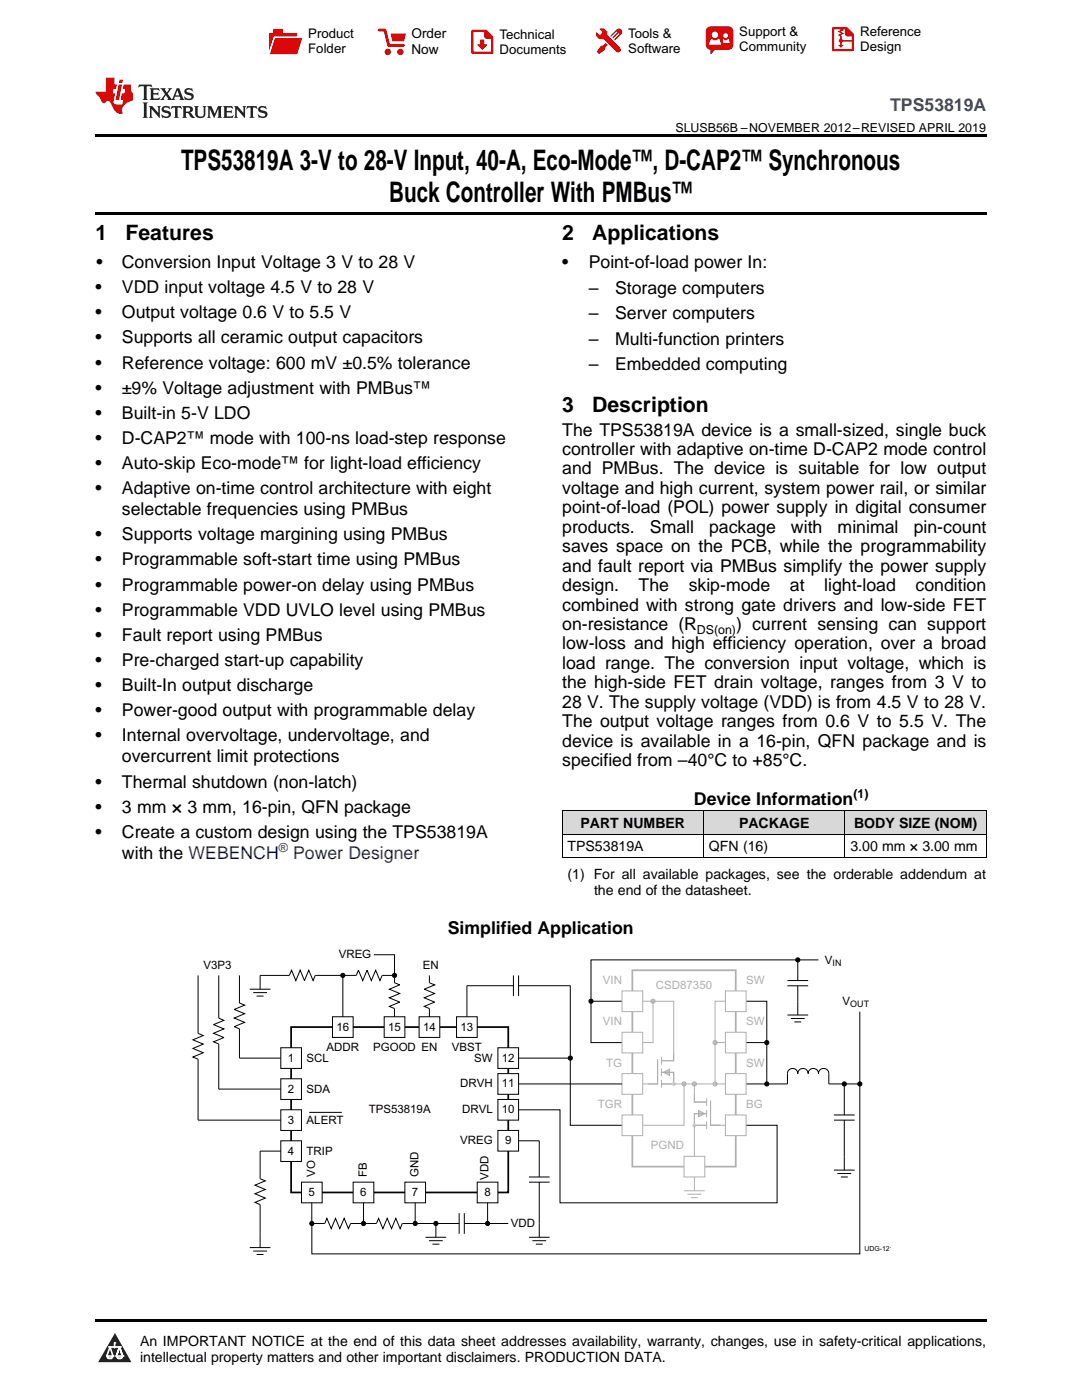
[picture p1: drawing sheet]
<svg xmlns="http://www.w3.org/2000/svg" width="216mm" height="279mm" viewBox="0 0 216 279" stroke-linecap="round" stroke-linejoin="round" font-family="sans-serif">
<g fill="#d8d8d8">
<path d="M112.2 161.9h28.2v4.6h-28.2z"/>
<path d="M140.4 161.9h28.2v4.6h-28.2z"/>
<path d="M168.6 161.9h28.2v4.6h-28.2z"/>
</g>
<path d="M22.9 266l3.3 5.9h-6.6z" fill="#231f20"/>
<path d="M21.3 270.6h1.2l-.3 .5h-.3a.53 .53 0 0 1-.6-.5z" fill-rule="evenodd" fill="#fff"/>
<path d="M21.3 270.6h1.2l-.3 .5h-.3a.53 .53 0 0 1-.6-.5z" fill="none" stroke="#231f20" stroke-width=".33"/>
<path d="M21.3 270.6l1.2 .1-.3 .4h-.5z" fill="none" stroke="#fff" stroke-width=".33"/>
<path d="M22.9 268.9h.1" fill="none" stroke="#fff" stroke-width=".33"/>
<path d="M22.9 268v.9z" fill="#fff"/>
<path d="M22.9 268v.9z" fill="none" stroke="#fff" stroke-width=".33"/>
<circle cx="22.9" cy="268" r=".16" fill="#fff"/>
<path d="M21.8 268.8h.1" fill="none" stroke="#fff" stroke-width=".33"/>
<path d="M21.8 268.8h2.2z" fill="#fff"/>
<path d="M21.8 268.8h2.2z" fill="none" stroke="#fff" stroke-width=".33"/>
<circle cx="24" cy="268.8" r=".16" fill="#fff"/>
<path d="M23.2 270.6h.1" fill="none" stroke="#fff" stroke-width=".33"/>
<path d="M23.8 268.8l-.6 1.8z" fill="#fff"/>
<path d="M23.8 268.8l-.6 1.8z" fill="none" stroke="#fff" stroke-width=".33"/>
<path d="M23.8 268.8l.7 1.8z" fill="#fff"/>
<path d="M23.8 268.8l.7 1.8z" fill="none" stroke="#fff" stroke-width=".33"/>
<path d="M24.4 270.6h.1" fill="none" stroke="#fff" stroke-width=".33"/>
<circle cx="21.3" cy="270.6" r=".16" fill="#fff"/>
<path d="M22 268.8l-.7 1.8z" fill="#fff"/>
<path d="M22 268.8l-.7 1.8z" fill="none" stroke="#fff" stroke-width=".33"/>
<path d="M22 268.8l.5 1.8z" fill="#fff"/>
<path d="M22 268.8l.5 1.8z" fill="none" stroke="#fff" stroke-width=".33"/>
<circle cx="22.5" cy="270.6" r=".16" fill="#fff"/>
<path d="M23.3 270.6h1.2a.63 .63 0 0 1-.6 .5 .63 .63 0 0 1-.6-.5z" fill-rule="evenodd" fill="#fff"/>
<path d="M23.3 270.6h1.2a.63 .63 0 0 1-.6 .5 .63 .63 0 0 1-.6-.5z" fill="none" stroke="#231f20" stroke-width=".33"/>
<path d="M23.3 270.6h1.2l-.4 .5h-.5z" fill="none" stroke="#fff" stroke-width=".33"/>
<path d="M23.2 270.6h.1" fill="none" stroke="#fff" stroke-width=".33"/>
<circle cx="24.5" cy="270.6" r=".16" fill="#fff"/>
<path d="M19 263.2h177.8v.5h-177.8z" fill="#000"/>
<path d="M58.1 205h43.3v33h-43.3z" fill="none" stroke="#010202" stroke-width=".35"/>
<path d="M56 209.1h4.2v4.1h-4.2z" fill-rule="evenodd" fill="#fff"/>
<path d="M56 209.1h4.2v4.1h-4.2z" fill="none" stroke="#010202" stroke-width=".2"/>
<path d="M56 215.3h4.2v4.1h-4.2z" fill-rule="evenodd" fill="#fff"/>
<path d="M56 215.3h4.2v4.1h-4.2z" fill="none" stroke="#010202" stroke-width=".2"/>
<path d="M56 221.5h4.2v4.1h-4.2z" fill-rule="evenodd" fill="#fff"/>
<path d="M56 221.5h4.2v4.1h-4.2z" fill="none" stroke="#010202" stroke-width=".2"/>
<path d="M56 227.7h4.2v4.1h-4.2z" fill-rule="evenodd" fill="#fff"/>
<path d="M56 227.7h4.2v4.1h-4.2z" fill="none" stroke="#010202" stroke-width=".2"/>
<path d="M99.4 209.1h4.1v4.1h-4.1z" fill-rule="evenodd" fill="#fff"/>
<path d="M99.4 209.1h4.1v4.1h-4.1z" fill="none" stroke="#010202" stroke-width=".2"/>
<path d="M99.4 214.3h4.1v4.1h-4.1z" fill-rule="evenodd" fill="#fff"/>
<path d="M99.4 214.3h4.1v4.1h-4.1z" fill="none" stroke="#010202" stroke-width=".2"/>
<path d="M99.4 219.4h4.1v4.1h-4.1z" fill-rule="evenodd" fill="#fff"/>
<path d="M99.4 219.4h4.1v4.1h-4.1z" fill="none" stroke="#010202" stroke-width=".2"/>
<path d="M60.2 235.9h4.1v4.1h-4.1z" fill-rule="evenodd" fill="#fff"/>
<path d="M60.2 235.9h4.1v4.1h-4.1z" fill="none" stroke="#010202" stroke-width=".2"/>
<path d="M99.4 225.6h4.1v4.1h-4.1z" fill-rule="evenodd" fill="#fff"/>
<path d="M99.4 225.6h4.1v4.1h-4.1z" fill="none" stroke="#010202" stroke-width=".2"/>
<path d="M70.5 235.9h4.1v4.1h-4.1z" fill-rule="evenodd" fill="#fff"/>
<path d="M70.5 235.9h4.1v4.1h-4.1z" fill="none" stroke="#010202" stroke-width=".2"/>
<path d="M80.8 235.9h4.1v4.1h-4.1z" fill-rule="evenodd" fill="#fff"/>
<path d="M80.8 235.9h4.1v4.1h-4.1z" fill="none" stroke="#010202" stroke-width=".2"/>
<path d="M95.2 235.9h4.2v4.1h-4.2z" fill-rule="evenodd" fill="#fff"/>
<path d="M95.2 235.9h4.2v4.1h-4.2z" fill="none" stroke="#010202" stroke-width=".2"/>
<path d="M66.3 202.9h4.2v4.1h-4.2z" fill-rule="evenodd" fill="#fff"/>
<path d="M66.3 202.9h4.2v4.1h-4.2z" fill="none" stroke="#010202" stroke-width=".2"/>
<path d="M76.7 202.9h4.1v4.1h-4.1z" fill-rule="evenodd" fill="#fff"/>
<path d="M76.7 202.9h4.1v4.1h-4.1z" fill="none" stroke="#010202" stroke-width=".2"/>
<path d="M83.6 202.9h4.2v4.1h-4.2z" fill-rule="evenodd" fill="#fff"/>
<path d="M83.6 202.9h4.2v4.1h-4.2z" fill="none" stroke="#010202" stroke-width=".2"/>
<path d="M91.1 202.9h4.1v4.1h-4.1z" fill-rule="evenodd" fill="#fff"/>
<path d="M91.1 202.9h4.1v4.1h-4.1z" fill="none" stroke="#010202" stroke-width=".2"/>
<circle cx="72.5" cy="244.2" r=".41" fill="#010202"/>
<circle cx="72.5" cy="244.2" r=".41" fill="none" stroke="#010202" stroke-width=".2"/>
<circle cx="87" cy="244.2" r=".41" fill="#010202"/>
<g fill="none" stroke="#010202" stroke-width=".2">
<path d="M72.5 240v4.2M82.8 240v4.2"/>
<circle cx="87" cy="244.2" r=".41"/>
</g>
<circle cx="97.3" cy="244.2" r=".41" fill="#010202"/>
<g fill="none" stroke="#010202" stroke-width=".2">
<path d="M97.3 240v4.2"/>
<circle cx="97.3" cy="244.2" r=".41"/>
</g>
<circle cx="113.8" cy="211.2" r=".41" fill="#010202"/>
<g fill="none" stroke="#010202" stroke-width=".2">
<path d="M93.2 196.7h9.2M102.4 194.7v4.1M103.5 194.7v4.1M103.5 196.7h10.3M103.5 211.2h10.3v13.4h10.3M103.5 227.7h4.1v7.2M103.5 221.5h8.2v18.5h43.4v-15.4h-6.2M105.5 235.9h4.2M105.5 234.9h4.2M107.6 235.9v11M105.5 246.9h4.2M106.2 247.6h2.8"/>
<path d="M106.9 248.3h1.4"/>
<circle cx="113.8" cy="211.2" r=".41"/>
</g>
<circle cx="117.9" cy="199.8" r=".41" fill="#010202"/>
<g fill="none" stroke="#010202" stroke-width=".2">
<path d="M117.9 199.8v8.3h6.2M117.9 199.8h6.2M159.2 191.6h-41.3v8.2"/>
<circle cx="117.9" cy="199.8" r=".41"/>
</g>
<circle cx="159.2" cy="191.6" r=".41" fill="#010202"/>
<g fill="none" stroke="#010202" stroke-width=".2">
<path d="M157.1 196.7h4.2M157.1 195.7h4.2M159.2 191.6v4.1M159.2 196.7v5.9M157.1 202.6h4.2M157.8 203.3h2.8M158.5 203.9h1.4"/>
<circle cx="159.2" cy="191.6" r=".41"/>
</g>
<circle cx="153" cy="208.1" r=".41" fill="#010202"/>
<g fill="none" stroke="#010202" stroke-width=".2">
<path d="M148.9 208.1h4.1"/>
<circle cx="153" cy="208.1" r=".41"/>
</g>
<circle cx="153" cy="216.3" r=".41" fill="#010202"/>
<g fill="none" stroke="#010202" stroke-width=".2">
<path d="M148.9 199.8h4.1v16.5M148.9 216.3h8.2v-2a1.03 1.03 0 0 1 1.1-1.1 1.03 1.03 0 0 1 1 1.1 1.03 1.03 0 0 1 1-1.1 1.03 1.03 0 0 1 1.1 1.1 1.03 1.03 0 0 1 1-1.1 1.03 1.03 0 0 1 1 1.1 1.03 1.03 0 0 1 1-1.1 1.03 1.03 0 0 1 1.1 1.1v2"/>
<circle cx="153" cy="216.3" r=".41"/>
</g>
<circle cx="168.5" cy="216.3" r=".41" fill="#010202"/>
<g fill="none" stroke="#010202" stroke-width=".2">
<path d="M165.4 216.3h3.1"/>
<circle cx="168.5" cy="216.3" r=".41"/>
</g>
<circle cx="171.6" cy="216.3" r=".41" fill="#010202"/>
<g fill="none" stroke="#010202" stroke-width=".2">
<path d="M168.5 216.3h3.1M39.5 223.5h16.5M166.4 233.5h4.1M167.1 234.2h2.7M167.8 234.9h1.4M168.5 230.8v2.7"/>
<circle cx="171.6" cy="216.3" r=".41"/>
</g>
<path d="M126.2 193.6h20.6v39.2h-20.6z" fill="none" stroke="#aeafb0" stroke-width=".35"/>
<path d="M124.1 197.8h4.1v4.1h-4.1z" fill-rule="evenodd" fill="#fff"/>
<path d="M124.1 197.8h4.1v4.1h-4.1z" fill="none" stroke="#aeafb0" stroke-width=".2"/>
<path d="M124.1 206h4.1v4.1h-4.1z" fill-rule="evenodd" fill="#fff"/>
<path d="M124.1 206h4.1v4.1h-4.1z" fill="none" stroke="#aeafb0" stroke-width=".2"/>
<path d="M124.1 214.3h4.1v4.1h-4.1z" fill-rule="evenodd" fill="#fff"/>
<path d="M124.1 214.3h4.1v4.1h-4.1z" fill="none" stroke="#aeafb0" stroke-width=".2"/>
<path d="M124.1 222.5h4.1v4.1h-4.1z" fill-rule="evenodd" fill="#fff"/>
<path d="M124.1 222.5h4.1v4.1h-4.1z" fill="none" stroke="#aeafb0" stroke-width=".2"/>
<circle cx="130.3" cy="199.8" r=".41" fill="#cecece"/>
<g fill="none" stroke="#aeafb0" stroke-width=".2">
<path d="M128.2 199.8h2.1v8.3h-2.1"/>
<circle cx="130.3" cy="199.8" r=".41"/>
</g>
<path d="M132.4 214l1.2-.6v1.2z" fill="#cecece"/>
<path d="M131.2 211.4v4.9h-1.9M132 214h2.4v2.3h-2.4M132 210.9v1.6M132 213.2v1.6M132 215.6v1.5M132.4 214l1.2-.6v1.2zM134.4 210.1v1.6h-2.4" fill="none" stroke="#aeafb0" stroke-width=".2"/>
<circle cx="134.4" cy="216.3" r=".41" fill="#cecece"/>
<path d="M128.2 216.3h1.1" fill="none" stroke="#aeafb0" stroke-width=".2"/>
<path d="M139.4 221.6l1.2 .7-1.2 .6z" fill="#cecece"/>
<path d="M138.6 218.4v1.5h2.4M141 219.2v1.5M141.8 219.7v4.9h1.9M139.4 221.6l1.2 .7-1.2 .6zM141 222.3h-2.4v2.3h2.4M141 221.5v1.5M141 223.8v1.6" fill="none" stroke="#aeafb0" stroke-width=".2"/>
<g fill="#cecece">
<circle cx="138.6" cy="224.6" r=".41"/>
<circle cx="136.5" cy="216.3" r=".41"/>
</g>
<circle cx="136.5" cy="216.3" r=".41" fill="none" stroke="#aeafb0" stroke-width=".2"/>
<path d="M144.8 197.8h4.1v4.1h-4.1z" fill-rule="evenodd" fill="#fff"/>
<path d="M144.8 197.8h4.1v4.1h-4.1z" fill="none" stroke="#aeafb0" stroke-width=".2"/>
<path d="M144.8 206h4.1v4.1h-4.1z" fill-rule="evenodd" fill="#fff"/>
<path d="M144.8 206h4.1v4.1h-4.1z" fill="none" stroke="#aeafb0" stroke-width=".2"/>
<path d="M144.8 214.3h4.1v4.1h-4.1z" fill-rule="evenodd" fill="#fff"/>
<path d="M144.8 214.3h4.1v4.1h-4.1z" fill="none" stroke="#aeafb0" stroke-width=".2"/>
<path d="M144.8 222.5h4.1v4.1h-4.1z" fill-rule="evenodd" fill="#fff"/>
<path d="M144.8 222.5h4.1v4.1h-4.1z" fill="none" stroke="#aeafb0" stroke-width=".2"/>
<path d="M136.5 230.8h4.1v4.1h-4.1z" fill-rule="evenodd" fill="#fff"/>
<path d="M130.3 199.8h4.1v10.3M134.4 216.3h2.1M136.5 230.8h4.1v4.1h-4.1zM136.5 237.6h4.1M137.2 238.3h2.7M137.9 239h1.3M138.6 234.9v2.7" fill="none" stroke="#aeafb0" stroke-width=".2"/>
<circle cx="138.6" cy="216.3" r=".41" fill="#cecece"/>
<g fill="none" stroke="#aeafb0" stroke-width=".2">
<path d="M138.6 216.3v2.1M142.7 216.3h-6.2v8.3h-8.3M138.6 224.6v6.2M141.7 224.6h3.1"/>
<circle cx="138.6" cy="216.3" r=".41"/>
</g>
<circle cx="142.7" cy="208.1" r=".41" fill="#cecece"/>
<g fill="none" stroke="#aeafb0" stroke-width=".2">
<path d="M144.8 199.8h-2.1v8.3"/>
<circle cx="142.7" cy="208.1" r=".41"/>
</g>
<circle cx="142.7" cy="216.3" r=".41" fill="#cecece"/>
<g fill="none" stroke="#aeafb0" stroke-width=".2">
<path d="M144.8 208.1h-2.1v8.2h2.1"/>
<circle cx="142.7" cy="216.3" r=".41"/>
</g>
<path d="M51.9 194.7h5.8l.5-1.1 .8 2.1 .9-2.1 .9 2.1 .8-2.1 .9 2.1 .4-1h5.5v8.2M159.2 191.6h4.1M43.7 217.4h12.3M47.8 211.2h8.2M171.6 201.9v14.4M61.7 222h6.5" fill="none" stroke="#010202" stroke-width=".2"/>
<circle cx="68.4" cy="194.7" r=".41" fill="#010202"/>
<g fill="none" stroke="#010202" stroke-width=".2">
<path d="M68.4 194.7h2.7l.4-1.1 .9 2.1 .8-2.1 .9 2.1 .9-2.1 .8 2.1 .5-1h2.4"/>
<circle cx="68.4" cy="194.7" r=".41"/>
</g>
<circle cx="78.7" cy="194.7" r=".42" fill="#010202"/>
<g fill="none" stroke="#010202" stroke-width=".2">
<path d="M49.8 197.4h4.2M50.5 198.1h2.8M51.2 198.8h1.4M51.9 194.7v2.7M74.6 190.5h4.1v4.2M72.5 244.2h2.6l.4-1.1 .9 2.1 .9-2.1 .8 2.1 .9-2.1 .8 2.1 .5-1h2.5"/>
<circle cx="78.7" cy="194.7" r=".42"/>
</g>
<circle cx="82.8" cy="244.2" r=".41" fill="#010202"/>
<g fill="none" stroke="#010202" stroke-width=".2">
<path d="M93.2 196.7v6.2M113.8 196.7v14.5M62.2 244.2h2.6l.4-1.1 .9 2.1 .8-2.1 .9 2.1 .9-2.1 .8 2.1 .5-1h2.5M82.8 244.2h4.2v2.7M84.9 246.9h4.1M85.6 247.6h2.7M86.3 248.3h1.4"/>
<circle cx="82.8" cy="244.2" r=".41"/>
</g>
<circle cx="62.2" cy="244.2" r=".41" fill="#010202"/>
<g fill="none" stroke="#010202" stroke-width=".2">
<path d="M39.5 194.7v11.5l1.1 .5-2.1 .8 2.1 .9-2.1 .8 2.1 .9-2.1 .9 1 .4v12.1M43.7 194.7v8.5l1 .4-2.1 .9 2.1 .8-2.1 .9 2.1 .9-2.1 .8 1.1 .5v9M47.8 194.7v5.5l1 .4-2.1 .9 2.1 .8-2.1 .9 2.1 .8-2.1 .9 1.1 .4v5.9M78.7 194.7v1.4l1.1 .4-2.1 .9 2.1 .9-2.1 .8 2.1 .9-2.1 .8 1 .5v1.6M85.7 194.7v1.4l1 .5-2 .8 2 .9-2 .8 2 .9-2 .8 1 .5v1.6M103.5 216.3h20.6M168.5 216.3v6.2M171.6 216.3v33.9h-109.4v-10.2M56 229.7h-4.1v5.5l1 .5-2 .8 2 .9-2 .8 2 .9-2 .9 1 .4v8.6M166.4 223.5h4.1M166.4 222.5h4.1M168.5 223.5v7.3"/>
<path d="M49.8 249h4.2M50.5 249.7h2.8M51.2 250.4h1.4M87 244.2h4.6M91.6 242.1v4.1M92.6 244.2h8.8M92.6 242.1v4.1"/>
<circle cx="62.2" cy="244.2" r=".41"/>
</g>
<path d="M112.2 171.2h84.6M112.2 166.5h84.6M112.2 161.8h84.6M112.2 161.9v9.3M140.4 161.9v9.3M168.6 161.9v9.3M196.8 161.9v9.3" fill="none" stroke="#000" stroke-width=".2"/>
<path d="M19 26.8h177.8v.6h-177.8zM19 42.3h177.8v.5h-177.8z" fill="#000"/>
<path d="M27.7 16.9l-.1 .6 .6-.3h.5v.2v2.2l-.2 .4h1l-.2-.4v-2.2v-.2h.5l.6 .3-.2-.6zM29.9 17.6l.2 .4v1.6l-.2 .4h1.9l.1-.6a1.09 1.09 0 0 1-1.3 .1v-.6h.6l.4 .2v-.7l-.2 .2h-.8v-.6l.2-.1a1.01 1.01 0 0 1 1 .3l-.1-.6zM32 17.6l.9 1.2-1 1.2h.9l-.2-.3 .5-.7 .5 .7-.3 .3h1.7l-.2-.3 .1-.4h1l.1 .4-.2 .3h1l-.3-.4-.7-2h-.5l-1 2.2-.8-1.1 .9-1.1h-.9l.2 .2-.4 .7-.4-.7 .2-.2zM35.4 18l.4 1h-.8zM37 17.7a.66 .66 0 0 0-.2 .8 .66 .66 0 0 0 .6 .4l.7 .2 .1 .2a.8 .8 0 0 1-.7 .4 .8 .8 0 0 1-.7-.5l.1 .8 .2-.2a.94 .94 0 0 0 1.1 .1 .94 .94 0 0 0 .4-.9 1.48 1.48 0 0 0-1.3-.6v-.4a1.1 1.1 0 0 1 1.2 .2l-.2-.6-.2 .1-.5-.1zM28.5 20.4l.2 .4v2.3l-.2 .4h1l-.2-.4v-2.3l.2-.4zM29.7 21.2l.2 .4v1.5l-.2 .4h.8l-.3-.4 .1-1.3 1.6 1.8v-2l.2-.4h-.7l.2 .2v1.1l-1.2-1.3zM32.5 21.3a.66 .66 0 0 0-.2 .8 .66 .66 0 0 0 .6 .4l.6 .2 .2 .2a.8 .8 0 0 1-.8 .4 .8 .8 0 0 1-.7-.5l.2 .7 .2-.1a.94 .94 0 0 0 1 .1 .94 .94 0 0 0 .5-1 1.47 1.47 0 0 0-1.3-.6l-.1-.3a1.1 1.1 0 0 1 1.3 .2l-.2-.6-.2 .1-.5-.2zM34.3 21.2l-.2 .6a.64 .64 0 0 1 .8-.3v1.6l-.2 .4h1l-.3-.4 .1-1.6a.66 .66 0 0 1 .8 .3l-.2-.6zM36.3 21.2l.3 .4v1.5l-.3 .4h1l-.2-.2v-.7h.5l.1 .1a.8 .8 0 0 0 1.2 .7l-1-1a.62 .62 0 0 0 .6-.5 .62 .62 0 0 0-.6-.7zM37.1 21.5h.1a.48 .48 0 0 1 .6 0 .48 .48 0 0 1 .1 .6l-.2 .1-.6 .1zM38.7 21.2l.2 .2a2.29 2.29 0 0 0 .4 2 1.05 1.05 0 0 0 1.7-.7v-1.3l.2-.2h-.8l.2 .4v1.1a.61 .61 0 0 1-.6 .6 .61 .61 0 0 1-.6-.6v-1.1l.3-.4zM41.3 21.2l.3 .4v1.5l-.3 .4h.8l-.2-.4v-1.4l.8 1.9 .9-1.9v1.4l-.2 .4h.9l-.2-.4v-1.5l.2-.4h-.8l-.7 1.5-.6-1.5zM44.5 21.2l.2 .4v1.5l-.2 .4h1.9l.2-.6a1.1 1.1 0 0 1-1.4 .2v-.7h.6l.4 .2v-.6l-.2 .1-.8 .1v-.6l.2-.1a1.02 1.02 0 0 1 1.1 .2l-.2-.5zM46.7 21.2l.2 .4v1.5l-.2 .4h.8l-.3-.4 .1-1.3 1.6 1.8v-2l.2-.4h-.7l.2 .2v1.1l-1.2-1.3zM49.3 21.2l-.1 .6a.64 .64 0 0 1 .8-.3v1.6l-.3 .4h1l-.2-.4v-1.6a.66 .66 0 0 1 .8 .3l-.1-.6zM51.7 21.3a.66 .66 0 0 0-.2 .7 .66 .66 0 0 0 .7 .5l.6 .2 .1 .2a.8 .8 0 0 1-.7 .4 .8 .8 0 0 1-.7-.5l.1 .7 .2-.1a.94 .94 0 0 0 1.1 .1 .94 .94 0 0 0 .4-1 1.48 1.48 0 0 0-1.2-.6l-.1-.3a1.1 1.1 0 0 1 1.2 .2l-.2-.6-.1 .1-.6-.2z" fill="#231f20"/>
<path d="M21.1 15.5v2.8h-2v.4l.9 .9a.96 .96 0 0 0 1 1 .59 .59 0 0 1 .5-.4 .59 .59 0 0 1 .5 .3l.4 .8a1.61 1.61 0 0 0 2.1 1.3 1.63 1.63 0 0 1 1.1-2.2l.9-.3v-1.5a1.6 1.6 0 0 1-.4-1.7h-1.4l-.2 .9h.5l-.2 .8h-.5l-.2 1v.3h.5l-.2 .9h-.7a.74 .74 0 0 1-1-.6l.3-1.6h-.5l.2-.8h.5l.1-.9h-.4v-1.4zM23.7 16.9l-.7 3h.8l.6-3zM23.8 15.9l-.1 .7h.7l.2-.7z" fill="#ee1d23"/>
<g fill="#d60000">
<path d="M54.5 5.8h2v.8h2.7v4.2h-5.5v-4.2h.8z" fill-rule="evenodd"/>
<path d="M54.8 7.5h5.6l-1.1 3.3h-5.6z" fill-rule="evenodd"/>
</g>
<path d="M54.7 7.4h5.7l-.1 .1h-5.5l-1.1 3.3z" fill-rule="evenodd" fill="#fff"/>
<path d="M54.7 7.4h5.7l-.1 .1h-5.5l-1.1 3.3z" fill="none" stroke="#fff" stroke-width=".2"/>
<path d="M75.6 6h1.2l.7 3.1h3" fill="none" stroke="#d60000" stroke-width=".56"/>
<g fill="#d60000">
<path d="M77.9 6.7h3.1l-.4 1.5h-2.3z" fill-rule="evenodd"/>
<circle cx="77.4" cy="10.4" r=".64"/>
<circle cx="79.9" cy="10.4" r=".64"/>
</g>
<path d="M94.3 6.2h2.7l1.2 1.2v3.1h-3.9z" fill="none" stroke="#d60000" stroke-width=".44"/>
<g fill="#d60000">
<path d="M95.8 7.9h.8v1h.6l-1 1.1-.9-1v-.1h.5z" fill-rule="evenodd"/>
<path d="M96.6 6.2h.4l1.2 1.2v.4h-1.2l-.4-.4z" fill-rule="evenodd"/>
<path d="M119.7 5.7h.8l.6 .6 .1 .7 2.5 2.5-.7 .8-2.4-2.3-1.1-.2-.5-.6v-.8l.7 .6 .5-.4v-.2l-.5-.5z" fill-rule="evenodd"/>
<path d="M119.9 9.1h.5l.5-.5 .4 .4-.5 .5-.1 .4-1.2 .9-.4-.5z" fill-rule="evenodd"/>
<path d="M123 5.9a.67 .67 0 0 1 1 0 .67 .67 0 0 1 0 .9z" fill-rule="evenodd"/>
<path d="M123 5.9l1 .9-1.2 1.2h-.2v-.2l.9-.9 .1-.2h-.2l-1 1h-.2v-.2l1-1v-.2h-.2l-1 1h-.2v-.2z" fill-rule="evenodd"/>
<circle cx="123.3" cy="9.9" r=".54"/>
</g>
<path d="M121.1 6.3l-.1 .7" fill="none" stroke="#d60000" stroke-width=".2"/>
<g fill="#d60000">
<path d="M141.1 5.5l.7-.2h3.6a.95 .95 0 0 1 .9 .9v2.8a.95 .95 0 0 1-.9 .9h-3.6a.95 .95 0 0 1-1-.9v-2.8z" fill-rule="evenodd"/>
<path d="M141.8 9.9h.9l-.8 .9h-.1z" fill-rule="evenodd"/>
</g>
<g fill="#fff">
<path d="M144.3 8.6h1.3z"/>
<path d="M141.9 7.8h.2l.2 .2h.7l.2-.2h.3l.4 1.1h-2.5z" fill-rule="evenodd"/>
<path d="M144.2 7.8h.2l.2 .2h.5l.1-.2h.2l.2 .8h-1.3z" fill-rule="evenodd"/>
<circle cx="142.6" cy="6.9" r=".65"/>
<circle cx="144.8" cy="7.1" r=".48"/>
</g>
<path d="M166.2 5.6h2.8l1.2 1.3v3.1h-4z" fill="none" stroke="#d60000" stroke-width=".44"/>
<path d="M167.8 7.3v1.8M167.8 8.1h2.3" fill="none" stroke="#d60000" stroke-width=".3"/>
<g fill="#d60000">
<path d="M168.6 5.6h.4l1.2 1.3v.4h-1.1l-.5-.6z" fill-rule="evenodd"/>
<circle cx="167.8" cy="8.1" r=".42"/>
<circle cx="169.1" cy="6.7" r=".55"/>
</g>
<g fill="#d60000">
<path d="M167.2 9h1.2l-.6 .5z"/>
<path d="M167.5 5.8h.6l.3 .2-.6 .3 .6 .4-.7 .3 .2 .3h-.2l-.5-.3 .6-.3-.6-.4 .6-.3z"/>
</g>
<g font-size="5.6">
<text x="36.1" y="33.9">TPS53819A 3-V to 28-V Input, 40-A, Eco-Mode™, D-CAP2™ Synchronous</text>
<text x="77.6" y="40.3">Buck Controller With PMBus™</text>
</g>
<g font-size="4.2">
<text x="19" y="47.8">1</text>
<text x="25" y="47.8">Features</text>
<text x="112.2" y="47.8">2</text>
<text x="118.2" y="47.8">Applications</text>
<text x="112.2" y="82.3">3</text>
<text x="118.2" y="82.3">Description</text>
</g>
<text font-size="3.5" fill="#00f" x="177.6" y="22.2">TPS53819A</text>
<g font-size="3.5">
<text x="19.2" y="53.5">•</text>
<text x="24.3" y="53.5">Conversion Input Voltage 3 V to 28 V</text>
<text x="112.2" y="53.5">•</text>
<text x="117.5" y="53.5">Point-of-load power In:</text>
<text x="19" y="58.5">•</text>
<text x="24.3" y="58.5">VDD input voltage 4.5 V to 28 V</text>
<text x="117.5" y="58.6">–</text>
<text x="122.7" y="58.6">Storage computers</text>
<text x="19" y="63.5">•</text>
<text x="24.3" y="63.5">Output voltage 0.6 V to 5.5 V</text>
<text x="117.5" y="63.7">–</text>
<text x="122.7" y="63.7">Server computers</text>
<text x="19" y="68.5">•</text>
<text x="24.3" y="68.5">Supports all ceramic output capacitors</text>
<text x="117.5" y="68.8">–</text>
<text x="122.7" y="68.8">Multi-function printers</text>
<text x="19" y="73.6">•</text>
<text x="24.3" y="73.6">Reference voltage: 600 mV ±0.5% tolerance</text>
<text x="117.5" y="73.8">–</text>
<text x="122.7" y="73.8">Embedded computing</text>
<text x="19" y="78.6">•</text>
<text x="19" y="83.6">•</text>
<text x="24.3" y="78.6">±9% Voltage adjustment with PMBus™</text>
<text x="24.3" y="83.6">Built-in 5-V LDO</text>
<text x="19" y="88.6">•</text>
<text x="24.3" y="88.6">D-CAP2™ mode with 100-ns load-step response</text>
<text x="112.2" y="86.9">The TPS53819A device is a small-sized, single buck</text>
<text x="19" y="93.6">•</text>
<text x="24.3" y="93.6">Auto-skip Eco-mode™ for light-load efficiency</text>
<text x="112.2" y="90.8">controller with adaptive on-time D-CAP2 mode control</text>
<text x="112.2" y="94.7">and PMBus. The device is suitable for low output</text>
<text x="19" y="98.6">•</text>
<text x="24.3" y="98.6">Adaptive on-time control architecture with eight</text>
<text x="112.2" y="98.6">voltage and high current, system power rail, or similar</text>
<text x="19" y="107.8">•</text>
<text x="24.3" y="102.8">selectable frequencies using PMBus</text>
<text x="24.3" y="107.8">Supports voltage margining using PMBus</text>
<text x="112.2" y="102.4">point-of-load (POL) power supply in digital consumer</text>
<text x="112.2" y="106.3">products.</text>
<text x="129.7" y="106.3">Small</text>
<text x="141.5" y="106.3">package</text>
<text x="157.8" y="106.3">with</text>
<text x="167.1" y="106.3">minimal</text>
<text x="182.3" y="106.3">pin-count</text>
<text x="19" y="112.9">•</text>
<text x="24.3" y="112.9">Programmable soft-start time using PMBus</text>
<text x="112.2" y="110.2">saves space on the PCB, while the programmability</text>
<text x="19" y="117.9">•</text>
<text x="24.3" y="117.9">Programmable power-on delay using PMBus</text>
<text x="112.2" y="114.1">and fault report via PMBus simplify the power supply</text>
<text x="112.2" y="118">design.</text>
<text x="127.4" y="118">The</text>
<text x="137.4" y="118">skip-mode</text>
<text x="157.6" y="118">at</text>
<text x="164.5" y="118">light-load</text>
<text x="182.7" y="118">condition</text>
<text x="19" y="122.9">•</text>
<text x="24.3" y="122.9">Programmable VDD UVLO level using PMBus</text>
<text x="112.2" y="121.8">combined with strong gate drivers and low-side FET</text>
<text x="112.2" y="125.7">on-resistance (R</text>
<text x="146.9" y="125.7">) current sensing can support</text>
<text x="19" y="127.9">•</text>
<text x="24.3" y="127.9">Fault report using PMBus</text>
<text x="112.2" y="129.6">low-loss and high efficiency operation, over a broad</text>
<text x="19" y="132.9">•</text>
<text x="19" y="137.9">•</text>
<text x="24.3" y="132.9">Pre-charged start-up capability</text>
<text x="24.3" y="137.9">Built-In output discharge</text>
<text x="112.2" y="133.5">load range. The conversion input voltage, which is</text>
<text x="112.2" y="137.4">the high-side FET drain voltage, ranges from 3 V to</text>
<text x="19" y="142.9">•</text>
<text x="24.3" y="142.9">Power-good output with programmable delay</text>
<text x="112.2" y="141.3">28 V. The supply voltage (VDD) is from 4.5 V to 28 V.</text>
<text x="19" y="147.9">•</text>
<text x="24.3" y="147.9">Internal overvoltage, undervoltage, and</text>
<text x="112.2" y="145.1">The output voltage ranges from 0.6 V to 5.5 V. The</text>
<text x="112.2" y="149">device is available in a 16-pin, QFN package and is</text>
<text x="24.3" y="152.2">overcurrent limit protections</text>
<text x="112.2" y="152.9">specified from –40°C to +85°C.</text>
<text x="19" y="157.2">•</text>
<text x="24.3" y="157.2">Thermal shutdown (non-latch)</text>
<text x="138.5" y="160.6">Device Information</text>
<text x="19" y="162.2">•</text>
<text x="19" y="167.2">•</text>
<text x="24.3" y="162.2">3 mm × 3 mm, 16-pin, QFN package</text>
<text x="24.3" y="167.2">Create a custom design using the TPS53819A</text>
<text x="24.3" y="171.4">with the WEBENCH</text>
<text x="89.4" y="186.4">Simplified Application</text>
</g>
<text font-size="3.5" fill="#0000c8" x="58.5" y="171.4">Power Designer</text>
<g font-size="2.8">
<text x="115.8" y="165.3">PART NUMBER</text>
<text x="147.5" y="165.3">PACKAGE</text>
<text x="170.4" y="165.3">BODY SIZE (NOM)</text>
<text x="113.2" y="169.9">TPS53819A</text>
<text x="141.5" y="169.9">QFN (16)</text>
<text x="169.7" y="169.9">3.00 mm × 3.00 mm</text>
<text x="113.2" y="175.4">(1) For all available packages, see the orderable addendum at</text>
<text x="118.5" y="178.6">the end of the datasheet.</text>
<text x="27.9" y="268.6">An IMPORTANT NOTICE at the end of this data sheet addresses availability, warranty, changes, use in safety-critical applications,</text>
<text x="27.9" y="271.8">intellectual property matters and other important disclaimers. PRODUCTION DATA.</text>
</g>
<g font-size="2.7">
<text x="82.1" y="7.7">Order</text>
<text x="82.1" y="10.7">Now</text>
</g>
<g font-size="2.6">
<text x="61.5" y="7.6">Product</text>
<text x="61.5" y="10.6">Folder</text>
<text x="99.7" y="7.8">Technical</text>
<text x="99.7" y="10.8">Documents</text>
<text x="125.3" y="7.6">Tools &amp;</text>
<text x="125.3" y="10.6">Software</text>
<text x="147.5" y="7.2">Support &amp;</text>
<text x="147.5" y="10.2">Community</text>
<text x="171.6" y="7.3">Reference</text>
<text x="171.6" y="10.2">Design</text>
</g>
<g font-size="2.5">
<text x="134.8" y="26.3">SLUSB56B –NOVEMBER 2012–REVISED APRIL 2019</text>
<text x="139.1" y="126.4">DS(on)</text>
<text x="170.3" y="159.2">(1)</text>
</g>
<text font-size="2.5" fill="#0000c8" x="55.6" y="170">®</text>
<g font-size="2.3" fill="#010202">
<text x="67.6" y="191.2">VREG</text>
<text x="40.6" y="193.3">V3P3</text>
<text x="84.4" y="193.3">EN</text>
<text x="164.6" y="192.4">V</text>
<text x="168.1" y="200.6">V</text>
<text x="65.2" y="209.8">ADDR</text>
<text x="67.1" y="205.7">16</text>
<text x="74.5" y="209.8">PGOOD EN</text>
<text x="77.4" y="205.7">15</text>
<text x="84.4" y="205.7">14</text>
<text x="90.2" y="209.8">VBST</text>
<text x="91.9" y="205.7">13</text>
<text x="57.4" y="211.9">1</text>
<text x="61.2" y="211.9">SCL</text>
<text x="94.6" y="211.9">SW</text>
<text x="100.1" y="211.9">12</text>
<text x="57.4" y="218">2</text>
<text x="61.2" y="218">SDA</text>
<text x="91.8" y="217">DRVH</text>
<text x="100.1" y="217">11</text>
<text x="57.4" y="224.2">3</text>
<text x="61.2" y="224.2">ALERT</text>
<text x="73.6" y="222.2">TPS53819A</text>
<text x="92.2" y="222.2">DRVL</text>
<text x="100.1" y="222.2">10</text>
<text x="57.4" y="230.4">4</text>
<text x="61.2" y="230.4">TRIP</text>
<text x="91.8" y="228.4">VREG</text>
<text x="100.8" y="228.4">9</text>
<text x="61.6" y="238.7">5</text>
<text x="62.9" y="234.9" transform="rotate(-90 62.9 234.9)">VO</text>
<text x="71.9" y="238.7">6</text>
<text x="73.2" y="234.9" transform="rotate(-90 73.2 234.9)">FB</text>
<text x="82.2" y="238.7">7</text>
<text x="83.5" y="234.9" transform="rotate(-90 83.5 234.9)">GND</text>
<text x="96.7" y="238.7">8</text>
<text x="97.5" y="235.4" transform="rotate(-90 97.5 235.4)">VDD</text>
<text x="101.9" y="244.9">VDD</text>
</g>
<g font-size="2.3" fill="#aeafb0">
<text x="120.3" y="196.4">VIN</text>
<text x="130.9" y="197.4">CSD87350</text>
<text x="148.9" y="196.4">SW</text>
<text x="120.3" y="204.6">VIN</text>
<text x="148.9" y="204.6">SW</text>
<text x="120.9" y="212.9">TG</text>
<text x="148.9" y="212.9">SW</text>
<text x="119.3" y="221.1">TGR</text>
<text x="148.9" y="221.1">BG</text>
<text x="129.9" y="229.4">PGND</text>
</g>
<g font-size="1.8" fill="#010202">
<text x="166.1" y="192.8">IN</text>
<text x="169.7" y="201">OUT</text>
</g>
<text font-size="1.4" fill="#010202" x="172.5" y="249.7">UDG-12118</text>
</svg>
